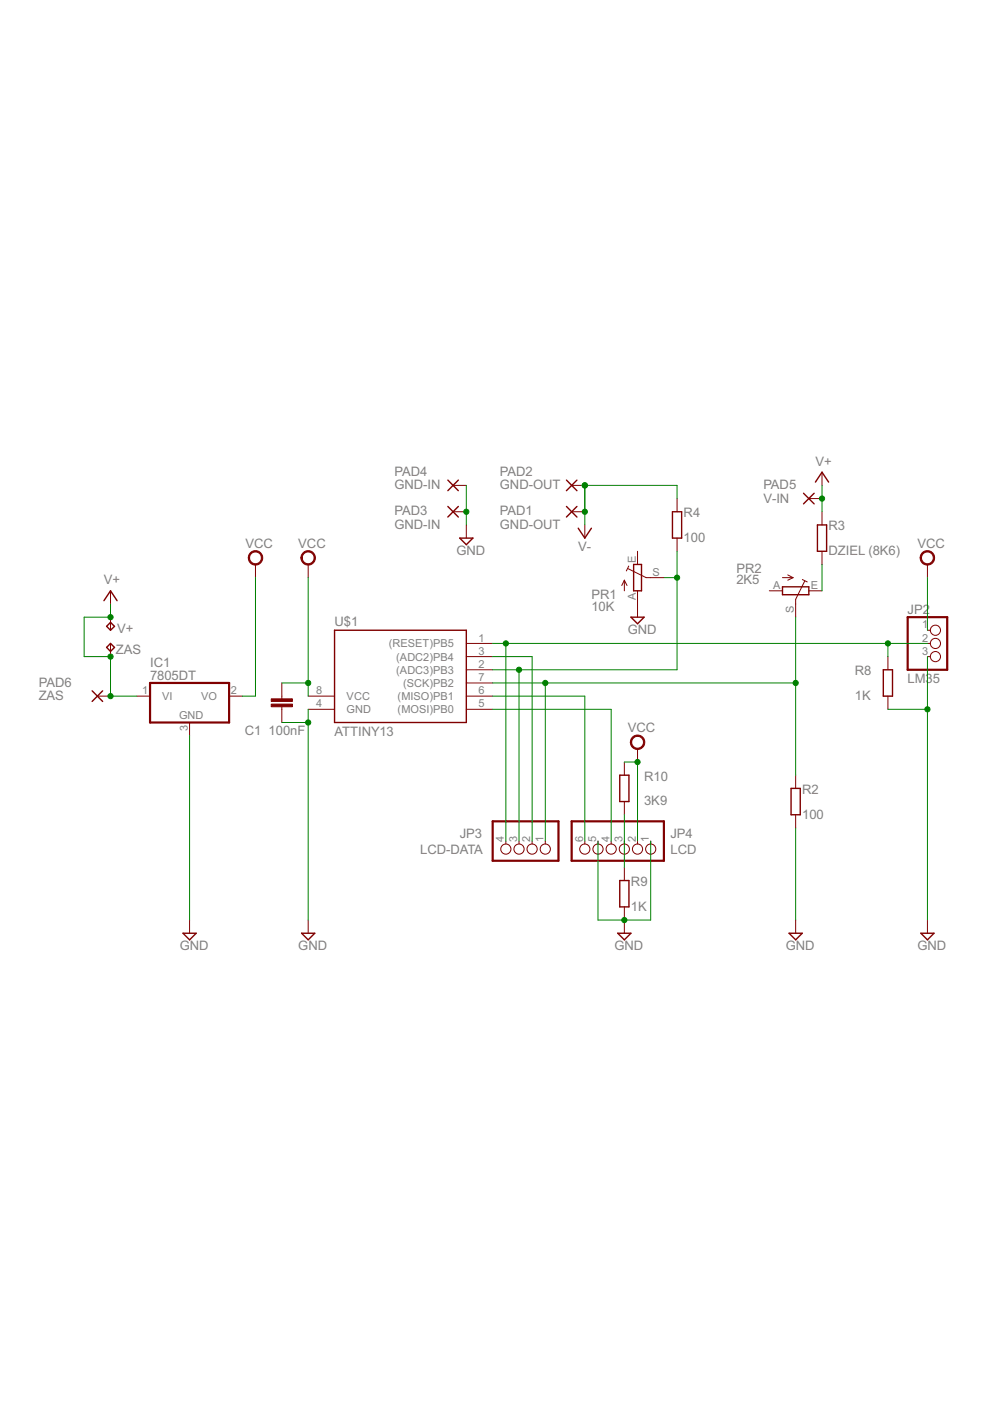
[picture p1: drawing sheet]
<svg xmlns="http://www.w3.org/2000/svg" width="210mm" height="297mm" viewBox="0 0 210 297" stroke-linecap="round" stroke-linejoin="round" font-family="sans-serif">
<g fill="#800000" stroke="#800000" stroke-width=".21">
<path d="M98.9 139.2h5.6z"/>
<path d="M98.9 142h5.6z"/>
<path d="M98.9 136.4h5.6z"/>
<path d="M98.9 144.8h5.6z"/>
<path d="M98.9 147.6h5.6z"/>
<path d="M98.9 150.4h5.6z"/>
<path d="M65.3 147.6h5.6z"/>
<path d="M65.3 150.4h5.6z"/>
<path d="M174.3 108.5v2.8z"/>
<path d="M174.3 116.9v2.8z"/>
<path d="M59.8 144.8v2.8z"/>
<path d="M59.8 150.4v2.8z"/>
<path d="M59.8 147.6v.6z"/>
<path d="M59.8 149.8v.6z"/>
<path d="M65.3 119.7v2.8z"/>
<path d="M168.7 195.1v2.8z"/>
<path d="M196.6 133.6h.7z"/>
<path d="M196.6 136.4h.7z"/>
<path d="M196.6 139.2h.7z"/>
<path d="M168.7 164.4v2.8z"/>
<path d="M168.7 172.7v2.8z"/>
<path d="M65.3 195.1v2.8z"/>
<path d="M174.3 100.1v2.8z"/>
<path d="M98.9 111.3v2.8z"/>
<path d="M124 111.3v2.8z"/>
<path d="M196.6 119.7v2.8z"/>
<path d="M196.6 195.1v2.8z"/>
<path d="M29 147.6h2.8z"/>
<path d="M40.2 153.2v2.8z"/>
<path d="M48.6 147.6h2.8z"/>
<path d="M54.2 119.7v2.8z"/>
<path d="M40.2 195.1v2.8z"/>
<path d="M143.6 105.7v2.8z"/>
<path d="M143.6 114.1v2.8z"/>
<path d="M115.6 178.3v.6z"/>
<path d="M112.8 178.3v.6z"/>
<path d="M110 178.3v.6z"/>
<path d="M107.3 178.3v.6z"/>
<path d="M138 178.3v.6z"/>
<path d="M135.2 178.3v.6z"/>
<path d="M132.4 178.3v.6z"/>
<path d="M129.6 178.3v.6z"/>
<path d="M126.8 178.3v.6z"/>
<path d="M124 178.3v.6z"/>
<path d="M121.2 102.9h2.8z"/>
<path d="M121.2 108.5h2.8z"/>
<path d="M96.1 108.5h2.8z"/>
<path d="M96.1 102.9h2.8z"/>
<path d="M171.5 105.7h2.8z"/>
<path d="M188.3 139.2v2.8z"/>
<path d="M188.3 147.6v2.8z"/>
<path d="M135.2 128.1v2.8z"/>
<path d="M132.4 183.9v2.8z"/>
<path d="M132.4 192.3v2.8z"/>
<path d="M132.4 161.6v2.8z"/>
<path d="M132.4 169.9v2.8z"/>
<path d="M132.4 195.1v2.8z"/>
<path d="M135.2 158.8v2.8z"/>
<path d="M135.2 125.3v2.8z"/>
<path d="M135.2 116.9v2.8z"/>
<path d="M138 122.5h2.8z"/>
<path d="M137 122.5h1z"/>
<path d="M133.1 120.5l3.9 2z"/>
<path d="M132.4 123v2.3z"/>
<path d="M132.4 123l-.6 1.1z"/>
<path d="M132.4 123l.5 1.1z"/>
<path d="M133.3 120l-.5 1.1z"/>
<path d="M163.1 125.3h2.8z"/>
<path d="M171.5 125.3h2.8z"/>
<path d="M168.7 128.1v2.8z"/>
<path d="M168.7 127.1v1z"/>
<path d="M170.6 123.2l-1.9 3.9z"/>
<path d="M165.9 122.5h2.2z"/>
<path d="M167 121.9l1.1 .6z"/>
<path d="M167 123l1.1-.5z"/>
<path d="M170.1 122.9l1.1 .5z"/>
<path d="M20.6 147.6h2.8z"/>
<path d="M23.4 130.9v2.7z"/>
<path d="M23.4 136.4v2.8z"/>
<path d="M23.4 125.3v2.8z"/>
<path d="M64.2 117.3a1.53 1.53 0 0 1 2.4 .2 1.53 1.53 0 0 1-.9 2.3 1.53 1.53 0 0 1-1.9-1.5h.3a1.26 1.26 0 0 1 1.9-1.1 1.26 1.26 0 0 1 .1 2.2 1.26 1.26 0 0 1-2-.8v-.3h-.3z" fill-rule="evenodd"/>
<path d="M195.5 117.3a1.54 1.54 0 0 1 2.4 .1 1.54 1.54 0 0 1-.8 2.3 1.54 1.54 0 0 1-2-1.4h.3a1.25 1.25 0 0 1 1.7-1.2 1.25 1.25 0 0 1 .3 2.1 1.25 1.25 0 0 1-2-.6v-.3h-.3z" fill-rule="evenodd"/>
<path d="M53 117.3a1.54 1.54 0 0 1 2.5 .1 1.54 1.54 0 0 1-.9 2.3 1.54 1.54 0 0 1-2-1.4h.3a1.26 1.26 0 0 1 1.9-1.1 1.26 1.26 0 0 1 .1 2.2 1.26 1.26 0 0 1-2-.8v-.3h-.3z" fill-rule="evenodd"/>
<path d="M134 156.4a1.54 1.54 0 0 1 2.5 .1 1.54 1.54 0 0 1-.9 2.3 1.54 1.54 0 0 1-2-1.4h.3a1.25 1.25 0 0 1 1.8-1.2 1.25 1.25 0 0 1 .3 2.1 1.25 1.25 0 0 1-2-.6l-.1-.3h-.3z" fill-rule="evenodd"/>
</g>
<g fill="#800000" stroke="#800000" stroke-width=".3">
<path d="M70.9 153.2h28z"/>
<path d="M70.9 133.6v19.6z"/>
<path d="M70.9 133.6h28z"/>
<path d="M98.9 133.6v19.6z"/>
<path d="M175.3 111.3v5.6z"/>
<path d="M173.3 111.3v5.6z"/>
<path d="M173.3 111.3h2z"/>
<path d="M173.3 116.9h2z"/>
<path d="M167.3 197.9h2.8z"/>
<path d="M170.1 197.9l-1.4 1.4z"/>
<path d="M167.3 197.9l1.4 1.4z"/>
<path d="M169.7 167.2v5.5z"/>
<path d="M167.7 167.2v5.5z"/>
<path d="M167.7 167.2h2z"/>
<path d="M167.7 172.7h2z"/>
<path d="M63.9 197.9h2.8z"/>
<path d="M66.7 197.9l-1.4 1.4z"/>
<path d="M63.9 197.9l1.4 1.4z"/>
<path d="M174.3 100.1l1.4 2.1z"/>
<path d="M174.3 100.1l-1.4 2.1z"/>
<path d="M97.5 114.1h2.8z"/>
<path d="M100.3 114.1l-1.4 1.4z"/>
<path d="M97.5 114.1l1.4 1.4z"/>
<path d="M122.6 112l1.4 2.1z"/>
<path d="M125.4 112l-1.4 2.1z"/>
<path d="M195.2 197.9h2.8z"/>
<path d="M198 197.9l-1.4 1.4z"/>
<path d="M195.2 197.9l1.4 1.4z"/>
<path d="M38.8 197.9h2.8z"/>
<path d="M41.6 197.9l-1.4 1.4z"/>
<path d="M38.8 197.9l1.4 1.4z"/>
<path d="M144.5 108.5v5.6z"/>
<path d="M142.6 108.5v5.6z"/>
<path d="M142.6 108.5h1.9z"/>
<path d="M142.6 114.1h1.9z"/>
<path d="M120.1 101.8l2.2 2.2z"/>
<path d="M122.3 101.8l-2.2 2.2z"/>
<path d="M120.1 107.4l2.2 2.2z"/>
<path d="M122.3 107.4l-2.2 2.2z"/>
<path d="M95 107.4l2.2 2.2z"/>
<path d="M97.2 107.4l-2.2 2.2z"/>
<path d="M95 101.8l2.2 2.2z"/>
<path d="M97.2 101.8l-2.2 2.2z"/>
<path d="M170.4 104.6l2.2 2.2z"/>
<path d="M170.4 106.8l2.2-2.2z"/>
<path d="M189.2 142v5.6z"/>
<path d="M187.3 142v5.6z"/>
<path d="M187.3 142h1.9z"/>
<path d="M187.3 147.6h1.9z"/>
<path d="M133.8 130.9h2.8z"/>
<path d="M136.6 130.9l-1.4 1.3z"/>
<path d="M133.8 130.9l1.4 1.3z"/>
<path d="M133.3 186.7v5.6z"/>
<path d="M131.4 186.7v5.6z"/>
<path d="M131.4 186.7h1.9z"/>
<path d="M131.4 192.3h1.9z"/>
<path d="M133.3 164.4v5.5z"/>
<path d="M131.4 164.4v5.5z"/>
<path d="M131.4 164.4h1.9z"/>
<path d="M131.4 169.9h1.9z"/>
<path d="M131 197.9h2.8z"/>
<path d="M133.8 197.9l-1.4 1.4z"/>
<path d="M131 197.9l1.4 1.4z"/>
<path d="M134.3 119.7v5.6z"/>
<path d="M136 119.7v5.6z"/>
<path d="M134.3 119.7h1.7z"/>
<path d="M134.3 125.3h1.7z"/>
<path d="M165.9 124.4h5.6z"/>
<path d="M165.9 126.1h5.6z"/>
<path d="M171.5 124.4v1.7z"/>
<path d="M165.9 124.4v1.7z"/>
<path d="M19.5 146.5l2.3 2.2z"/>
<path d="M21.8 146.5l-2.3 2.2z"/>
<path d="M23.4 133.6l.9-.8z"/>
<path d="M22.6 132.8l.8 .8z"/>
<path d="M23.4 132l-.8 .8z"/>
<path d="M23.4 132l.9 .8z"/>
<path d="M23.4 136.4l-.8 .9z"/>
<path d="M23.4 136.4l.9 .9z"/>
<path d="M24.3 137.3l-.9 .8z"/>
<path d="M22.6 137.3l.8 .8z"/>
<path d="M23.4 125.3l1.4 2.1z"/>
<path d="M23.4 125.3l-1.4 2.1z"/>
</g>
<g fill="#800000" stroke="#800000" stroke-width=".21">
<path d="M57.5 149.3h4.5v.5h-4.5z"/>
<path d="M57.5 148.2h4.5v.5h-4.5z"/>
</g>
<g fill="none" stroke="#800000" stroke-width=".21">
<circle cx="198.3" cy="136.4" r="1.08"/>
<circle cx="198.3" cy="133.6" r="1.08"/>
<circle cx="198.3" cy="139.2" r="1.08"/>
<circle cx="107.3" cy="180" r="1.08"/>
<circle cx="110" cy="180" r="1.08"/>
<circle cx="112.8" cy="180" r="1.08"/>
<circle cx="115.6" cy="180" r="1.08"/>
<circle cx="124" cy="180" r="1.08"/>
<circle cx="126.8" cy="180" r="1.08"/>
<circle cx="129.6" cy="180" r="1.08"/>
<circle cx="132.4" cy="180" r="1.08"/>
<circle cx="135.2" cy="180" r="1.08"/>
<circle cx="138" cy="180" r="1.08"/>
</g>
<g fill="#800000" stroke="#800000" stroke-width=".47">
<path d="M192.4 142h8.4z"/>
<path d="M200.8 130.9v11.1z"/>
<path d="M192.4 130.9h8.4z"/>
<path d="M192.4 130.9v11.1z"/>
<path d="M31.8 153.2h16.8z"/>
<path d="M48.6 144.8v8.4z"/>
<path d="M31.8 144.8h16.8z"/>
<path d="M31.8 144.8v8.4z"/>
<path d="M104.5 174.1v8.4z"/>
<path d="M104.5 182.5h13.9z"/>
<path d="M118.4 174.1v8.4z"/>
<path d="M104.5 174.1h13.9z"/>
<path d="M121.2 174.1v8.4z"/>
<path d="M121.2 182.5h19.6z"/>
<path d="M140.8 174.1v8.4z"/>
<path d="M121.2 174.1h19.6z"/>
</g>
<g fill="#008000" stroke="#008000" stroke-width=".21">
<path d="M65.3 150.4v2.8z"/>
<path d="M65.3 153.2v41.9z"/>
<path d="M59.8 153.2h5.5z"/>
<path d="M168.7 175.5v19.6z"/>
<path d="M196.6 139.2v11.2z"/>
<path d="M196.6 150.4v44.7z"/>
<path d="M188.3 150.4h8.3z"/>
<path d="M40.2 156v39.1z"/>
<path d="M98.9 102.9v5.6z"/>
<path d="M98.9 108.5v2.8z"/>
<path d="M126.8 178.3v16.8z"/>
<path d="M126.8 195.1h5.6z"/>
<path d="M138 178.3v16.8z"/>
<path d="M132.4 195.1h5.6z"/>
<path d="M65.3 144.8v2.8z"/>
<path d="M65.3 122.5v22.3z"/>
<path d="M59.8 144.8h5.5z"/>
<path d="M196.6 122.5v11.1z"/>
<path d="M54.2 122.5v25.1z"/>
<path d="M51.4 147.6h2.8z"/>
<path d="M135.2 161.6v16.7z"/>
<path d="M132.4 161.6h2.8z"/>
<path d="M174.3 102.9v2.8z"/>
<path d="M174.3 105.7v2.8z"/>
<path d="M23.4 128.1v2.8z"/>
<path d="M23.4 147.6h5.6z"/>
<path d="M23.4 139.2v8.4z"/>
<path d="M17.8 139.2h5.6z"/>
<path d="M17.8 130.9v8.3z"/>
<path d="M17.8 130.9h5.6z"/>
<path d="M124 102.9v5.6z"/>
<path d="M124 102.9h19.6z"/>
<path d="M124 108.5v2.8z"/>
<path d="M143.6 102.9v2.8z"/>
<path d="M104.5 136.4h2.8z"/>
<path d="M107.3 136.4v41.9z"/>
<path d="M188.3 136.4h8.3z"/>
<path d="M188.3 136.4v2.8z"/>
<path d="M107.3 136.4h81z"/>
<path d="M104.5 147.6h19.5z"/>
<path d="M124 147.6v30.7z"/>
<path d="M104.5 150.4h25.1z"/>
<path d="M129.6 150.4v27.9z"/>
<path d="M143.6 116.9v5.6z"/>
<path d="M140.8 122.5h2.8z"/>
<path d="M143.6 122.5v19.5z"/>
<path d="M104.5 142h5.5z"/>
<path d="M110 142h33.6z"/>
<path d="M110 142v36.3z"/>
<path d="M104.5 144.8h11.1z"/>
<path d="M115.6 144.8h53.1z"/>
<path d="M168.7 144.8v19.6z"/>
<path d="M115.6 144.8v33.5z"/>
<path d="M168.7 130.9v13.9z"/>
<path d="M132.4 172.7v5.6z"/>
<path d="M132.4 178.3v5.6z"/>
<path d="M104.5 139.2h8.3z"/>
<path d="M112.8 139.2v39.1z"/>
<path d="M174.3 119.7v5.6z"/>
<circle cx="65.3" cy="153.2" r=".55"/>
<circle cx="196.6" cy="150.4" r=".55"/>
<circle cx="98.9" cy="108.5" r=".55"/>
<circle cx="132.4" cy="195.1" r=".55"/>
<circle cx="65.3" cy="144.8" r=".55"/>
<circle cx="135.2" cy="161.6" r=".55"/>
<circle cx="174.3" cy="105.7" r=".55"/>
<circle cx="23.4" cy="147.6" r=".55"/>
<circle cx="23.4" cy="130.9" r=".55"/>
<circle cx="23.4" cy="139.2" r=".55"/>
<circle cx="124" cy="102.9" r=".55"/>
<circle cx="124" cy="108.5" r=".55"/>
<circle cx="107.3" cy="136.4" r=".55"/>
<circle cx="188.3" cy="136.4" r=".55"/>
<circle cx="143.6" cy="122.5" r=".55"/>
<circle cx="110" cy="142" r=".55"/>
<circle cx="115.6" cy="144.8" r=".55"/>
<circle cx="168.7" cy="144.8" r=".55"/>
</g>
<g font-size="3.1" fill="#808080">
<text x="83.6" y="100.9">PAD4</text>
<text x="106" y="100.9">PAD2</text>
<text x="172.9" y="98.7">V+</text>
<text x="83.6" y="103.8">GND-IN</text>
<text x="106" y="103.8">GND-OUT</text>
<text x="161.9" y="106.5">V-IN</text>
<text x="161.9" y="103.7">PAD5</text>
<text x="83.6" y="112.1">GND-IN</text>
<text x="83.6" y="109.3">PAD3</text>
<text x="106" y="112.1">GND-OUT</text>
<text x="106" y="109.3">PAD1</text>
<text x="145" y="109.6">R4</text>
<text x="175.7" y="112.4">R3</text>
<text x="52.1" y="116.2">VCC</text>
<text x="63.2" y="116.2">VCC</text>
<text x="96.8" y="117.6">GND</text>
<text x="122.6" y="116.9">V-</text>
<text x="145" y="114.9">100</text>
<text x="175.7" y="117.7">DZIEL (8K6)</text>
<text x="194.5" y="116.2">VCC</text>
<text x="22" y="123.9">V+</text>
<text x="156.1" y="123.9">2K5</text>
<text x="156.1" y="121.5">PR2</text>
<text x="125.4" y="129.4">10K</text>
<text x="125.4" y="127.1">PR1</text>
<text x="192.4" y="130.1">JP2</text>
<text x="24.8" y="134.2">V+</text>
<text x="70.9" y="132.8">U$1</text>
<text x="133.1" y="134.3">GND</text>
<text x="24.6" y="138.7">ZAS</text>
<text x="31.8" y="141.3">IC1</text>
<text x="181.3" y="143.2">R8</text>
<text x="8.2" y="148.4">ZAS</text>
<text x="8.2" y="145.6">PAD6</text>
<text x="31.8" y="144.1">7805DT</text>
<text x="181.3" y="148.4">1K</text>
<text x="192.4" y="144.8">LM35</text>
<text x="51.9" y="155.8">C1</text>
<text x="57" y="155.8">100nF</text>
<text x="70.9" y="156">ATTINY13</text>
<text x="133.1" y="155.3">VCC</text>
<text x="136.6" y="165.5">R10</text>
<text x="136.6" y="170.8">3K9</text>
<text x="170.1" y="173.6">100</text>
<text x="170.1" y="168.3">R2</text>
<text x="97.5" y="177.6">JP3</text>
<text x="142.2" y="177.6">JP4</text>
<text x="89.1" y="181.1">LCD-DATA</text>
<text x="142.2" y="181.1">LCD</text>
<text x="133.8" y="187.8">R9</text>
<text x="133.8" y="193.1">1K</text>
<text x="38.1" y="201.4">GND</text>
<text x="63.2" y="201.4">GND</text>
<text x="130.3" y="201.4">GND</text>
<text x="166.6" y="201.4">GND</text>
<text x="194.5" y="201.4">GND</text>
</g>
<g font-size="2.6" fill="#808080">
<text x="134.8" y="119.3" transform="rotate(-90 134.8 119.3)">E</text>
<text x="138.4" y="122.1">S</text>
<text x="163.9" y="124.9">A</text>
<text x="171.9" y="124.9">E</text>
<text x="134.8" y="127.2" transform="rotate(-90 134.8 127.2)">A</text>
<text x="168.3" y="130" transform="rotate(-90 168.3 130)">S</text>
<text x="82.4" y="137.3">(RESET)PB5</text>
<text x="101.4" y="136">1</text>
<text x="195.5" y="133.2">1</text>
<text x="195.5" y="136">2</text>
<text x="84" y="140.1">(ADC2)PB4</text>
<text x="84" y="142.8">(ADC3)PB3</text>
<text x="101.4" y="138.8">3</text>
<text x="101.4" y="141.6">2</text>
<text x="195.5" y="138.8">3</text>
<text x="30.1" y="147.2">1</text>
<text x="34.4" y="148.4">VI</text>
<text x="42.6" y="148.4">VO</text>
<text x="49" y="147.2">2</text>
<text x="67" y="147.2">8</text>
<text x="73.5" y="148.4">VCC</text>
<text x="84.3" y="148.4">(MISO)PB1</text>
<text x="85.5" y="145.6">(SCK)PB2</text>
<text x="101.4" y="144.4">7</text>
<text x="101.4" y="147.2">6</text>
<text x="38" y="152.3">GND</text>
<text x="39.8" y="154.9" transform="rotate(-90 39.8 154.9)">3</text>
<text x="67" y="150">4</text>
<text x="73.5" y="151.2">GND</text>
<text x="84.3" y="151.2">(MOSI)PB0</text>
<text x="101.4" y="150">5</text>
<text x="106.9" y="178.5" transform="rotate(-90 106.9 178.5)">4</text>
<text x="109.6" y="178.5" transform="rotate(-90 109.6 178.5)">3</text>
<text x="112.4" y="178.5" transform="rotate(-90 112.4 178.5)">2</text>
<text x="115.2" y="178.5" transform="rotate(-90 115.2 178.5)">1</text>
<text x="123.6" y="178.5" transform="rotate(-90 123.6 178.5)">6</text>
<text x="126.4" y="178.5" transform="rotate(-90 126.4 178.5)">5</text>
<text x="129.2" y="178.5" transform="rotate(-90 129.2 178.5)">4</text>
<text x="132" y="178.5" transform="rotate(-90 132 178.5)">3</text>
<text x="134.8" y="178.5" transform="rotate(-90 134.8 178.5)">2</text>
<text x="137.6" y="178.5" transform="rotate(-90 137.6 178.5)">1</text>
</g>
</svg>
